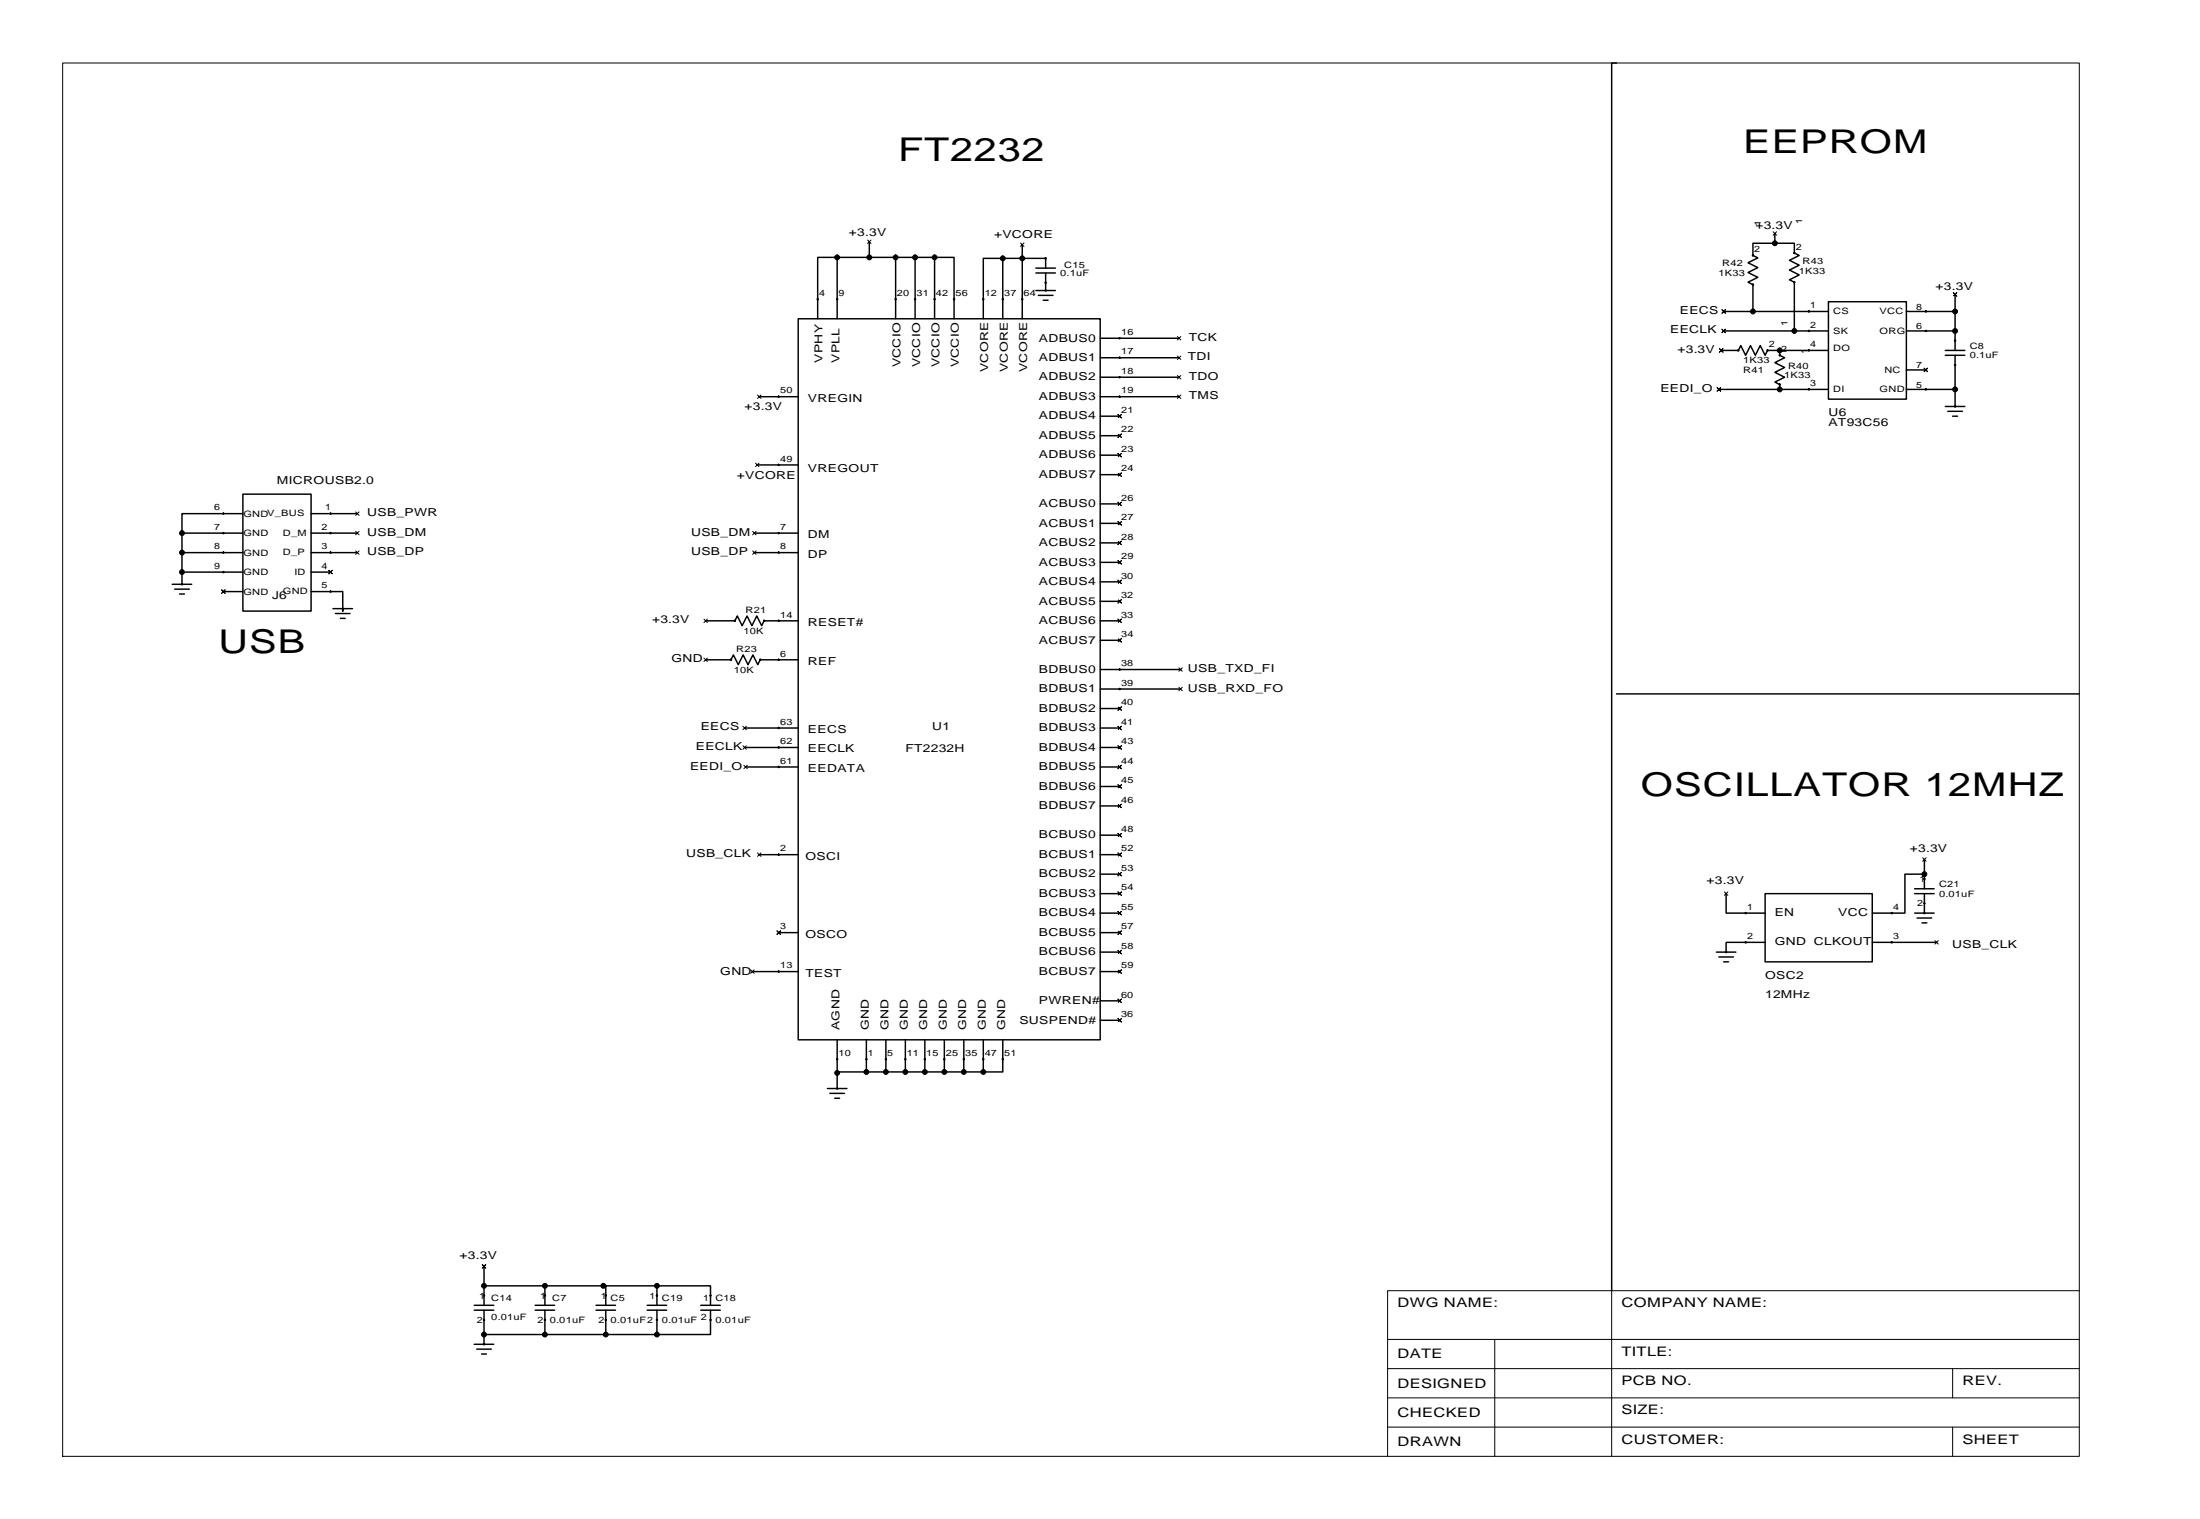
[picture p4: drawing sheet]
<svg xmlns="http://www.w3.org/2000/svg" width="574mm" height="396mm" viewBox="0 0 574 396" stroke-linecap="round" stroke-linejoin="round" font-family="sans-serif">
<g fill="none" stroke="#000" stroke-width=".38">
<path d="M421.5 16.4h-1.3v320.1M218.3 67.1h-5.1v16M218.3 67.1v16M218.3 67.1h25.4M226.6 63v4.1M233.5 67.1v16M238.6 67.1v16M243.7 67.1h5v16M243.7 67.1v16M261.4 67.4h-5v15.7M261.4 67.4h11.2v2.5M261.4 67.4v15.7"/>
<path d="M266.5 63.8v19.3M270.1 75.7h5.1M270.1 69.9h5.1M270.1 71.2h5.1M270.7 77h3.8M272 78.3h1.3M272.6 71.2v4.5M462.7 60.9v2.5M476.7 78.7h20.3v25.4h-20.3zM509.7 76.7v14.7M208.1 83.1h78.7v188h-78.7zM286.8 88.2h20.6"/>
<path d="M286.8 98.3h20.6M286.8 93.3h20.6M448.8 91.4h4.4l.7-1.3 1.2 2.5 1.3-2.5 1.3 2.5 1.2-2.5 1.3 2.5 .6-1.2h15.9M449.4 86.3h27.3M449.4 81.2h27.3M457 81.2v-7l-1.2-.6 2.5-1.3-2.5-1.3 2.5-1.2-2.5-1.3 2.5-1.3-1.3-.6v-3.2h10.8v2.6l1.3 .6-2.5 1.3 2.5 1.2-2.5 1.3 2.5 1.3-2.5 1.2 1.2 .7v12.7M464 91.4v1.2l1.3 .7-2.6 1.2 2.6 1.3-2.6 1.3 2.6 1.2-2.6 1.3 1.3 .6v1.3M497 86.3h12.7M497 81.2h12.7M497 96.4h5.1M507.2 91.4h5.1M507.2 92.6h5.1"/>
<path d="M509.7 92.6v13.4M197.9 103.4h10.2M286.8 103.4h20.6M286.8 108.5h5.1M286.8 113.6h5.1M286.8 118.7h5.1M448.1 101.5h28.6M497 101.5h12.7M507.2 106h5.1M507.8 107.2h3.8M509.1 108.5h1.3M63.3 128.8h17.8v30.5h-17.8z"/>
<path d="M63.3 139h-15.8v5.1M63.3 133.9h-15.8v5.1M81.1 139h12.1M81.1 133.9h12.1M196.7 139h11.4M197.4 121.2h10.7M286.8 131.4h5.1M286.8 136.4h5.1M286.8 123.7h5.1M44.9 152.3h5.1M45.5 153.6h3.9M46.8 154.9h1.3"/>
<path d="M47.5 144.1v8.2M47.5 144.1h15.8M47.5 149.1h15.8M58.2 154.2h5.1M81.1 154.2h8.3v5.1v-.6M81.1 144.1h12.1M81.1 149.1h5.1M86.8 158.7h5.1M87.5 159.9h3.8M196.7 144.1h11.4M286.8 141.5h5.1M286.8 146.6h5.1"/>
<path d="M286.8 151.7h5.1M286.8 156.8h5.1M88.7 161.2h1.3M184 172h6.6l.6-1.3 1.3 2.6 1.3-2.6 1.2 2.6 1.3-2.6 1.3 2.6 .6-1.3h9.9M184 161.8h7.6l.6-1.2 1.3 2.5 1.3-2.5 1.2 2.5 1.3-2.5 1.3 2.5 .6-1.3h8.9M286.8 179.6h21M286.8 161.8h5.1M286.8 174.5h21M286.8 166.9h5.1M194.1 194.9h14M194.1 189.8h14M194.4 199.9h13.7"/>
<path d="M286.8 199.9h5.1M286.8 194.9h5.1M286.8 189.8h5.1M286.8 184.7h5.1M421.5 180.9h120.6M286.8 205h5.1M286.8 210.1h5.1M286.8 217.7h5.1M197.9 222.8h10.2M286.8 222.8h5.1M286.8 238h5.1M286.8 233h5.1"/>
<path d="M286.8 227.9h5.1M450 233v5h10.2M460.2 233h27.9v17.7h-27.9zM499.2 238h5.1M499.2 231.7h5.1M499.2 233h5.1M499.8 239.3h3.8M501.7 227.9h-5.1v10.1h-8.5M501.7 224.1v7.6M501.7 233v5M196.2 253.3h11.9M203 243.1h5.1"/>
<path d="M286.8 253.3h5.1M286.8 248.2h5.1M286.8 243.1h5.1M447.5 248.2h5.1M448.1 249.5h3.8M449.4 250.7h1.3M460.2 245.7h-10.2v2.5M488.1 245.7h16.8M501.1 240.6h1.3M218.3 271.1v12.7M225.9 279.4h-7.6v.3M225.9 279.4h30.5"/>
<path d="M225.9 271.1v8.3M231 271.1v8.3M236 271.1v8.3M241.1 271.1v8.3M246.2 271.1v8.3M251.3 271.1v8.3M256.4 271.1v8.3M261.4 271.1v8.3h-5M286.8 266h5.1M286.8 260.9h5.1M215.7 283.8h5.1M216.4 285h3.8"/>
<path d="M217.6 286.3h1.3M126.2 335.2h45.1M126.2 330.1v10.2M142.1 335.2v5.1M157.3 335.2h.6v5.1M171.3 335.2h13.9v5.1M171.3 335.2v5.1M123.7 350.4h5M123.7 340.3h5M123.7 341.5h5M124.3 351.7h3.8M125.6 353h1.2"/>
<path d="M126.2 347.9h45.1M126.2 341.5v8.9M139.5 340.3h5.1M139.5 341.5h5.1M142.1 341.5v6.4M155.4 340.3h5.1M155.4 341.5h5.1M157.9 341.5v6.4M168.7 340.3h5.1M168.7 341.5h5.1M171.3 341.5v6.4M182.7 340.3h5.1"/>
<path d="M182.7 341.5h5.1M185.2 341.5v6.4h-13.9"/>
</g>
<g fill="none" stroke="#000" stroke-width=".26">
<path d="M16.3 16.4h525.8v363.2h-525.8zM226.2 62.6l.9 .9M227.1 62.6l-.9 .9M266.1 63.3l.9 .9M267 63.3l-.9 .9M462.3 60.4l.9 .9M463.2 60.4l-.9 .9M509.3 76.3l.4 .4 .5-.4-.5 .4 .5 .5-.5-.5-.4 .5 .4-.5zM307 87.7l.9 .9M307 92.8l.9 .9M307 97.9l.9 .9M307.9 87.7l-.9 .9"/>
<path d="M307.9 92.8l-.9 .9M307.9 97.9l-.9 .9M448.3 90.9l.5 .5 .4-.5-.4 .5 .4 .4-.4-.4-.5 .4 .5-.4zM449 85.8l.4 .5 .5-.5-.5 .5 .5 .4-.5-.4-.4 .4 .4-.4zM449 80.7l.4 .5 .5-.5-.5 .5 .5 .4-.5-.4-.4 .4 .4-.4zM501.7 96l.4 .4 .5-.4-.5 .4 .5 .5-.5-.5-.4 .5 .4-.5zM197.5 103l.9 .9M198.4 103l-.9 .9M291.5 108l.4 .5 .5-.5-.5 .5 .5 .4-.5-.4-.4 .4 .4-.4zM291.5 113.1l.4 .5 .5-.5-.5 .5 .5 .4-.5-.4-.4 .4 .4-.4zM291.5 118.2l.4 .5 .5-.5-.5 .5 .5 .4-.5-.4-.4 .4 .4-.4zM307 103l.9 .9"/>
<path d="M307.9 103l-.9 .9M447.7 101.1l.4 .4 .5-.4-.5 .4 .5 .5-.5-.5-.4 .5 .4-.5zM92.7 133.4l.9 .9M92.7 138.5l.9 .9M93.6 133.4l-.9 .9M93.6 138.5l-.9 .9M196.2 138.5l.9 .9M197 120.7l.9 .9M197.1 138.5l-.9 .9M197.9 120.7l-.9 .9M291.5 123.3l.4 .4 .5-.4-.5 .4 .5 .5-.5-.5-.4 .5 .4-.5zM291.5 130.9l.4 .5 .5-.5-.5 .5 .5 .4-.5-.4-.4 .4 .4-.4z"/>
<path d="M291.5 136l.4 .4 .5-.4-.5 .4 .5 .5-.5-.5-.4 .5 .4-.5zM57.8 153.8l.4 .4 .5-.4-.5 .4 .5 .5-.5-.5-.4 .5 .4-.5zM85.7 148.7l.5 .4 .4-.4-.4 .4 .4 .5-.4-.5-.5 .5 .5-.5zM92.7 143.6l.9 .9M93.6 143.6l-.9 .9M196.2 143.6l.9 .9M197.1 143.6l-.9 .9M291.5 141.1l.4 .4 .5-.4-.5 .4 .5 .5-.5-.5-.4 .5 .4-.5zM291.5 146.1l.4 .5 .5-.5-.5 .5 .5 .4-.5-.4-.4 .4 .4-.4zM291.5 151.2l.4 .5 .5-.5-.5 .5 .5 .4-.5-.4-.4 .4 .4-.4zM291.5 156.3l.4 .5 .5-.5-.5 .5 .5 .4-.5-.4-.4 .4 .4-.4zM183.5 161.4l.9 .9"/>
<path d="M183.5 171.5l.9 .9M184.4 161.4l-.9 .9M184.4 171.5l-.9 .9M291.5 161.4l.4 .4 .5-.4-.5 .4 .5 .5-.5-.5-.4 .5 .4-.5zM291.5 166.5l.4 .4 .5-.4-.5 .4 .5 .5-.5-.5-.4 .5 .4-.5zM307.4 179.2l.8 .9M307.4 174.1l.8 .9M308.2 179.2l-.8 .9M308.2 174.1l-.8 .9M193.7 189.3l.9 .9M193.7 194.4l.9 .9M193.9 199.5l.9 .9"/>
<path d="M194.6 189.3l-.9 .9M194.6 194.4l-.9 .9M194.8 199.5l-.9 .9M291.5 184.2l.4 .5 .5-.5-.5 .5 .5 .4-.5-.4-.4 .4 .4-.4zM291.5 189.3l.4 .5 .5-.5-.5 .5 .5 .4-.5-.4-.4 .4 .4-.4zM291.5 194.4l.4 .5 .5-.5-.5 .5 .5 .4-.5-.4-.4 .4 .4-.4zM291.5 199.5l.4 .4 .5-.4-.5 .4 .5 .5-.5-.5-.4 .5 .4-.5zM291.5 204.6l.4 .4 .5-.4-.5 .4 .5 .5-.5-.5-.4 .5 .4-.5zM291.5 209.6l.4 .5 .5-.5-.5 .5 .5 .4-.5-.4-.4 .4 .4-.4zM291.5 217.3l.4 .4 .5-.4-.5 .4 .5 .5-.5-.5-.4 .5 .4-.5zM197.5 222.3l.9 .9M198.4 222.3l-.9 .9"/>
<path d="M291.5 222.3l.4 .5 .5-.5-.5 .5 .5 .4-.5-.4-.4 .4 .4-.4zM291.5 227.4l.4 .5 .5-.5-.5 .5 .5 .4-.5-.4-.4 .4 .4-.4zM291.5 232.5l.4 .5 .5-.5-.5 .5 .5 .4-.5-.4-.4 .4 .4-.4zM291.5 237.6l.4 .4 .5-.4-.5 .4 .5 .5-.5-.5-.4 .5 .4-.5zM449.6 232.5l.9 .9M450.5 232.5l-.9 .9M501.3 223.6l.9 .9M502.2 223.6l-.9 .9M195.7 252.8l.9 .9M196.6 252.8l-.9 .9M202.6 242.7l.4 .4 .5-.4-.5 .4 .5 .5-.5-.5-.4 .5 .4-.5zM291.5 242.7l.4 .4 .5-.4-.5 .4 .5 .5-.5-.5-.4 .5 .4-.5z"/>
<path d="M291.5 247.7l.4 .5 .5-.5-.5 .5 .5 .4-.5-.4-.4 .4 .4-.4zM291.5 252.8l.4 .5 .5-.5-.5 .5 .5 .4-.5-.4-.4 .4 .4-.4zM504.5 245.2l.9 .9M505.4 245.2l-.9 .9M291.5 265.5l.4 .5 .5-.5-.5 .5 .5 .4-.5-.4-.4 .4 .4-.4zM291.5 260.4l.4 .5 .5-.5-.5 .5 .5 .4-.5-.4-.4 .4 .4-.4zM125.7 329.7l.5 .4 .4-.4-.4 .4 .4 .5-.4-.5-.5 .5 .5-.5zM420.2 336.5v43.1M542.1 336.5h-180.3v43.1M361.8 349.2h180.3M361.8 356.8h180.3M389.7 349.2v30.4"/>
<path d="M509.1 356.8v7.6M361.8 364.4h180.3M361.8 372h180.3M509.1 372v7.6"/>
</g>
<g fill="#000" stroke="#000" stroke-width=".26">
<circle cx="213.2" cy="78" r=".19"/>
<circle cx="218.3" cy="78" r=".19"/>
<circle cx="218.3" cy="67.1" r=".64"/>
<circle cx="226.6" cy="67.1" r=".64"/>
<circle cx="233.5" cy="78" r=".19"/>
<circle cx="233.5" cy="67.1" r=".64"/>
<circle cx="238.6" cy="78" r=".19"/>
<circle cx="238.6" cy="67.1" r=".64"/>
<circle cx="243.7" cy="78" r=".19"/>
<circle cx="243.7" cy="67.1" r=".64"/>
<circle cx="248.7" cy="78" r=".19"/>
<circle cx="256.4" cy="78" r=".19"/>
<circle cx="261.4" cy="78" r=".19"/>
<circle cx="261.4" cy="67.4" r=".64"/>
<circle cx="266.5" cy="78" r=".19"/>
<circle cx="266.5" cy="67.4" r=".64"/>
<circle cx="272.6" cy="67.4" r=".19"/>
<circle cx="272.6" cy="73.7" r=".19"/>
<circle cx="272.6" cy="75.7" r=".19"/>
<circle cx="457" cy="66.6" r=".19"/>
<circle cx="457" cy="74.2" r=".19"/>
<circle cx="462.7" cy="63.4" r=".64"/>
<circle cx="467.8" cy="66" r=".19"/>
<circle cx="467.8" cy="73.6" r=".19"/>
<circle cx="291.9" cy="93.3" r=".19"/>
<circle cx="291.9" cy="88.2" r=".19"/>
<circle cx="291.9" cy="98.3" r=".19"/>
<circle cx="453.2" cy="91.4" r=".19"/>
<circle cx="457" cy="81.2" r=".64"/>
<circle cx="460.8" cy="91.4" r=".19"/>
<circle cx="464" cy="92.6" r=".19"/>
<circle cx="464" cy="91.4" r=".64"/>
<circle cx="467.8" cy="86.3" r=".64"/>
<circle cx="471.6" cy="91.4" r=".19"/>
<circle cx="471.6" cy="86.3" r=".19"/>
<circle cx="471.6" cy="81.2" r=".19"/>
<circle cx="502.1" cy="81.2" r=".19"/>
<circle cx="502.1" cy="86.3" r=".19"/>
<circle cx="509.7" cy="88.8" r=".19"/>
<circle cx="509.7" cy="95.2" r=".19"/>
<circle cx="509.7" cy="81.2" r=".64"/>
<circle cx="509.7" cy="86.3" r=".64"/>
<circle cx="203" cy="103.4" r=".19"/>
<circle cx="291.9" cy="103.4" r=".19"/>
<circle cx="464" cy="100.2" r=".19"/>
<circle cx="464" cy="101.5" r=".64"/>
<circle cx="471.6" cy="101.5" r=".19"/>
<circle cx="502.1" cy="101.5" r=".19"/>
<circle cx="509.7" cy="106" r=".19"/>
<circle cx="509.7" cy="101.5" r=".64"/>
<circle cx="47.5" cy="139" r=".64"/>
<circle cx="58.2" cy="139" r=".19"/>
<circle cx="58.2" cy="133.9" r=".19"/>
<circle cx="86.2" cy="139" r=".19"/>
<circle cx="86.2" cy="133.9" r=".19"/>
<circle cx="203" cy="139" r=".19"/>
<circle cx="203" cy="121.2" r=".19"/>
<circle cx="47.5" cy="152.3" r=".19"/>
<circle cx="47.5" cy="144.1" r=".64"/>
<circle cx="47.5" cy="149.1" r=".64"/>
<circle cx="58.2" cy="149.1" r=".19"/>
<circle cx="58.2" cy="144.1" r=".19"/>
<circle cx="86.2" cy="154.2" r=".19"/>
<circle cx="86.2" cy="144.1" r=".19"/>
<circle cx="89.4" cy="158.7" r=".19"/>
<circle cx="203" cy="144.1" r=".19"/>
<circle cx="190.6" cy="172" r=".19"/>
<circle cx="191.6" cy="161.8" r=".19"/>
<circle cx="198.2" cy="172" r=".19"/>
<circle cx="199.2" cy="161.8" r=".19"/>
<circle cx="203" cy="172" r=".19"/>
<circle cx="203" cy="161.8" r=".19"/>
<circle cx="291.9" cy="179.6" r=".19"/>
<circle cx="291.9" cy="174.5" r=".19"/>
<circle cx="203" cy="199.9" r=".19"/>
<circle cx="203" cy="194.9" r=".19"/>
<circle cx="203" cy="189.8" r=".19"/>
<circle cx="203" cy="222.8" r=".19"/>
<circle cx="455.1" cy="238" r=".19"/>
<circle cx="493.2" cy="238" r=".19"/>
<circle cx="501.7" cy="229.1" r=".19"/>
<circle cx="501.7" cy="238" r=".19"/>
<circle cx="501.7" cy="235.5" r=".19"/>
<circle cx="501.7" cy="227.9" r=".64"/>
<circle cx="203" cy="253.3" r=".19"/>
<circle cx="450" cy="248.2" r=".19"/>
<circle cx="455.1" cy="245.7" r=".19"/>
<circle cx="493.2" cy="245.7" r=".19"/>
<circle cx="218.3" cy="276.1" r=".19"/>
<circle cx="218.3" cy="279.7" r=".64"/>
<circle cx="225.9" cy="276.1" r=".19"/>
<circle cx="225.9" cy="279.4" r=".64"/>
<circle cx="231" cy="276.1" r=".19"/>
<circle cx="231" cy="279.4" r=".64"/>
<circle cx="236" cy="276.1" r=".19"/>
<circle cx="236" cy="279.4" r=".64"/>
<circle cx="241.1" cy="276.1" r=".19"/>
<circle cx="241.1" cy="279.4" r=".64"/>
<circle cx="246.2" cy="276.1" r=".19"/>
<circle cx="246.2" cy="279.4" r=".64"/>
<circle cx="251.3" cy="276.1" r=".19"/>
<circle cx="251.3" cy="279.4" r=".64"/>
<circle cx="256.4" cy="276.1" r=".19"/>
<circle cx="256.4" cy="279.4" r=".64"/>
<circle cx="261.4" cy="276.1" r=".19"/>
<circle cx="218.3" cy="283.8" r=".19"/>
<circle cx="126.2" cy="337.7" r=".19"/>
<circle cx="126.2" cy="335.2" r=".64"/>
<circle cx="142.1" cy="337.7" r=".19"/>
<circle cx="142.1" cy="335.2" r=".64"/>
<circle cx="157.3" cy="335.2" r=".64"/>
<circle cx="157.9" cy="337.7" r=".19"/>
<circle cx="171.3" cy="337.7" r=".19"/>
<circle cx="171.3" cy="335.2" r=".64"/>
<circle cx="185.2" cy="337.7" r=".19"/>
<circle cx="126.2" cy="350.4" r=".19"/>
<circle cx="126.2" cy="344.1" r=".19"/>
<circle cx="126.2" cy="347.9" r=".64"/>
<circle cx="142.1" cy="344.1" r=".19"/>
<circle cx="142.1" cy="347.9" r=".64"/>
<circle cx="157.9" cy="344.1" r=".19"/>
<circle cx="157.9" cy="347.9" r=".64"/>
<circle cx="171.3" cy="344.1" r=".19"/>
<circle cx="171.3" cy="347.9" r=".64"/>
<circle cx="185.2" cy="344.1" r=".19"/>
</g>
<g font-size="8.5">
<text x="234.1" y="41.9">FT2232</text>
<text x="454.5" y="39.9">EEPROM</text>
<text x="57" y="170.1">USB</text>
<text x="427.8" y="207.6">OSCILLATOR 12MHZ</text>
</g>
<g font-size="3.4">
<text x="364.3" y="340.8">DWG NAME:</text>
<text x="422.7" y="340.8">COMPANY NAME:</text>
<text x="422.7" y="353.5">TITLE:</text>
<text x="364.3" y="354.1">DATE</text>
<text x="364.3" y="361.8">DESIGNED</text>
<text x="422.7" y="361.1">PCB NO.</text>
<text x="511.6" y="361.1">REV.</text>
<text x="364.3" y="369.4">CHECKED</text>
<text x="422.7" y="368.7">SIZE:</text>
<text x="364.3" y="377">DRAWN</text>
<text x="422.7" y="376.4">CUSTOMER:</text>
<text x="511.6" y="376.4">SHEET</text>
</g>
<g font-size="2.9">
<text x="457.7" y="59.6">+3.3V</text>
<text x="221.3" y="61.4">+3.3V</text>
<text x="259.2" y="62.2">+VCORE</text>
<text x="504.7" y="75.5">+3.3V</text>
<text x="438" y="81.8">EECS</text>
<text x="270.8" y="89">ADBUS0</text>
<text x="310" y="88.8">TCK</text>
<text x="435.4" y="86.9">EECLK</text>
<text x="214.5" y="94.5" transform="rotate(-90 214.5 94.5)">VPHY</text>
<text x="218.9" y="94.5" transform="rotate(-90 218.9 94.5)">VPLL</text>
<text x="234.8" y="95.8" transform="rotate(-90 234.8 95.8)">VCCIO</text>
<text x="239.9" y="95.8" transform="rotate(-90 239.9 95.8)">VCCIO</text>
<text x="244.9" y="95.8" transform="rotate(-90 244.9 95.8)">VCCIO</text>
<text x="250" y="95.8" transform="rotate(-90 250 95.8)">VCCIO</text>
<text x="270.8" y="94.1">ADBUS1</text>
<text x="309.7" y="93.9">TDI</text>
<text x="437.3" y="92">+3.3V</text>
<text x="257.6" y="97.1" transform="rotate(-90 257.6 97.1)">VCORE</text>
<text x="262.7" y="97.1" transform="rotate(-90 262.7 97.1)">VCORE</text>
<text x="267.8" y="97.1" transform="rotate(-90 267.8 97.1)">VCORE</text>
<text x="270.8" y="99.2">ADBUS2</text>
<text x="310" y="99">TDO</text>
<text x="194.1" y="106.9">+3.3V</text>
<text x="210.6" y="104.7">VREGIN</text>
<text x="270.8" y="104.3">ADBUS3</text>
<text x="310" y="104.1">TMS</text>
<text x="432.9" y="102.2">EEDI_O</text>
<text x="270.8" y="109.3">ADBUS4</text>
<text x="476.7" y="108.5">U6</text>
<text x="476.7" y="111">AT93C56</text>
<text x="270.8" y="119.5">ADBUS6</text>
<text x="270.8" y="114.4">ADBUS5</text>
<text x="192.1" y="124.9">+VCORE</text>
<text x="210.6" y="123.1">VREGOUT</text>
<text x="270.8" y="124.6">ADBUS7</text>
<text x="72.2" y="126.3">MICROUSB2.0</text>
<text x="95.7" y="134.5">USB_PWR</text>
<text x="270.8" y="137.3">ACBUS1</text>
<text x="270.8" y="132.2">ACBUS0</text>
<text x="95.7" y="139.6">USB_DM</text>
<text x="180.2" y="139.6">USB_DM</text>
<text x="210.6" y="140.3">DM</text>
<text x="270.8" y="142.4">ACBUS2</text>
<text x="95.7" y="144.7">USB_DP</text>
<text x="180.2" y="144.7">USB_DP</text>
<text x="210.6" y="145.3">DP</text>
<text x="270.8" y="147.4">ACBUS3</text>
<text x="270.8" y="152.5">ACBUS4</text>
<text x="70.9" y="156.1">J6</text>
<text x="270.8" y="157.6">ACBUS5</text>
<text x="170" y="162.5">+3.3V</text>
<text x="210.6" y="163.1">RESET#</text>
<text x="270.8" y="162.7">ACBUS6</text>
<text x="270.8" y="167.8">ACBUS7</text>
<text x="175.1" y="172.6">GND</text>
<text x="210.6" y="173.3">REF</text>
<text x="270.8" y="175.4">BDBUS0</text>
<text x="309.7" y="175.2">USB_TXD_FI</text>
<text x="270.8" y="180.5">BDBUS1</text>
<text x="270.8" y="185.5">BDBUS2</text>
<text x="309.7" y="180.3">USB_RXD_FO</text>
<text x="182.7" y="190.4">EECS</text>
<text x="210.6" y="191.1">EECS</text>
<text x="243" y="190.4">U1</text>
<text x="270.8" y="190.6">BDBUS3</text>
<text x="181.4" y="195.5">EECLK</text>
<text x="210.6" y="196.1">EECLK</text>
<text x="236" y="196.1">FT2232H</text>
<text x="270.8" y="195.7">BDBUS4</text>
<text x="179.9" y="200.8">EEDI_O</text>
<text x="210.6" y="201.2">EEDATA</text>
<text x="270.8" y="200.8">BDBUS5</text>
<text x="270.8" y="205.9">BDBUS6</text>
<text x="270.8" y="210.9">BDBUS7</text>
<text x="270.8" y="218.6">BCBUS0</text>
<text x="178.9" y="223.4">USB_CLK</text>
<text x="210" y="224.1">OSCI</text>
<text x="270.8" y="223.6">BCBUS1</text>
<text x="497.9" y="222.2">+3.3V</text>
<text x="270.8" y="228.7">BCBUS2</text>
<text x="270.8" y="233.8">BCBUS3</text>
<text x="445" y="230.4">+3.3V</text>
<text x="270.8" y="238.9">BCBUS4</text>
<text x="462.7" y="238.7">EN</text>
<text x="479.3" y="238.7">VCC</text>
<text x="210" y="244.4">OSCO</text>
<text x="270.8" y="244">BCBUS5</text>
<text x="270.8" y="249">BCBUS6</text>
<text x="462.7" y="246.3">GND CLKOUT</text>
<text x="509" y="247.1">USB_CLK</text>
<text x="187.8" y="254.2">GND</text>
<text x="210" y="254.6">TEST</text>
<text x="270.8" y="254.1">BCBUS7</text>
<text x="460.2" y="255.2">OSC2</text>
<text x="270.8" y="261.7">PWREN#</text>
<text x="460.2" y="260.3">12MHz</text>
<text x="218.9" y="268.5" transform="rotate(-90 218.9 268.5)">AGND</text>
<text x="226.5" y="268.5" transform="rotate(-90 226.5 268.5)">GND</text>
<text x="231.6" y="268.5" transform="rotate(-90 231.6 268.5)">GND</text>
<text x="236.7" y="268.5" transform="rotate(-90 236.7 268.5)">GND</text>
<text x="241.8" y="268.5" transform="rotate(-90 241.8 268.5)">GND</text>
<text x="246.9" y="268.5" transform="rotate(-90 246.9 268.5)">GND</text>
<text x="251.9" y="268.5" transform="rotate(-90 251.9 268.5)">GND</text>
<text x="257" y="268.5" transform="rotate(-90 257 268.5)">GND</text>
<text x="262.1" y="268.5" transform="rotate(-90 262.1 268.5)">GND</text>
<text x="265.8" y="266.8">SUSPEND#</text>
<text x="119.8" y="328.2">+3.3V</text>
</g>
<g font-size="2.3">
<text x="459.1" y="59" transform="rotate(-90 459.1 59)">1</text>
<text x="469.9" y="58.3" transform="rotate(-90 469.9 58.3)">1</text>
<text x="457.4" y="65.7">2</text>
<text x="468.2" y="65.1">2</text>
<text x="276.4" y="71.9">0.1uF</text>
<text x="277.4" y="69.9">C15</text>
<text x="448" y="71.9">1K33</text>
<text x="449" y="69.4">R42</text>
<text x="469" y="71.3">1K33</text>
<text x="470" y="68.8">R43</text>
<text x="213.5" y="77.2">4</text>
<text x="218.6" y="77.2">9</text>
<text x="233.9" y="77.2">20</text>
<text x="238.9" y="77.2">31</text>
<text x="244" y="77.2">42</text>
<text x="249.1" y="77.2">56</text>
<text x="256.7" y="77.2">12</text>
<text x="261.8" y="77.2">37</text>
<text x="266.9" y="77.2">64</text>
<text x="472" y="80.3">1</text>
<text x="478" y="82">CS</text>
<text x="490" y="82">VCC</text>
<text x="499.6" y="80.7">8</text>
<text x="292.3" y="87.3">16</text>
<text x="466.1" y="85" transform="rotate(-90 466.1 85)">1</text>
<text x="472" y="85.4">2</text>
<text x="478" y="87">SK</text>
<text x="490" y="87">ORG</text>
<text x="499.6" y="85.8">6</text>
<text x="292.3" y="92.4">17</text>
<text x="454.5" y="94.7">1K33</text>
<text x="461.2" y="90.5">2</text>
<text x="464.4" y="91.8">2</text>
<text x="471.3" y="92.4" transform="rotate(-90 471.3 92.4)">1</text>
<text x="472" y="90.5">4</text>
<text x="478" y="91.5">DO</text>
<text x="499.6" y="95.9">7</text>
<text x="513.5" y="90.9">C8</text>
<text x="513.5" y="93.4">0.1uF</text>
<text x="292.3" y="97.5">18</text>
<text x="454.5" y="97.2">R41</text>
<text x="465.2" y="98.6">1K33</text>
<text x="466.2" y="96.1">R40</text>
<text x="472" y="100.7">3</text>
<text x="491.3" y="97.2">NC</text>
<text x="499.6" y="101">5</text>
<text x="203.4" y="102.6">50</text>
<text x="292.3" y="102.6">19</text>
<text x="292.3" y="107.6">21</text>
<text x="478" y="102.3">DI</text>
<text x="490" y="102.3">GND</text>
<text x="292.3" y="112.7">22</text>
<text x="292.3" y="117.8">23</text>
<text x="203.4" y="120.3">49</text>
<text x="292.3" y="122.9">24</text>
<text x="292.3" y="130.5">26</text>
<text x="55.9" y="133">6</text>
<text x="63.5" y="134.7">GNDV_BUS</text>
<text x="84.8" y="133">1</text>
<text x="292.3" y="135.6">27</text>
<text x="55.9" y="138.1">7</text>
<text x="55.9" y="143.2">8</text>
<text x="63.5" y="139.8">GND</text>
<text x="73.7" y="139.6">D_M</text>
<text x="83.8" y="138.1">2</text>
<text x="83.8" y="143.2">3</text>
<text x="203.4" y="138.1">7</text>
<text x="203.4" y="143.2">8</text>
<text x="292.3" y="140.7">28</text>
<text x="55.9" y="148.3">9</text>
<text x="63.5" y="149.9">GND</text>
<text x="63.5" y="144.8">GND</text>
<text x="73.7" y="144.7">D_P</text>
<text x="76.8" y="149.8">ID</text>
<text x="83.8" y="148.3">4</text>
<text x="292.3" y="145.7">29</text>
<text x="63.5" y="155">GND</text>
<text x="73.7" y="154.9">GND</text>
<text x="83.8" y="153.4">5</text>
<text x="292.3" y="150.8">30</text>
<text x="292.3" y="155.9">32</text>
<text x="194.4" y="159.8">R21</text>
<text x="203.4" y="161">14</text>
<text x="292.3" y="161">33</text>
<text x="193.9" y="165.2">10K</text>
<text x="292.3" y="166.1">34</text>
<text x="192" y="170">R23</text>
<text x="203.4" y="171.1">6</text>
<text x="292.3" y="173.7">38</text>
<text x="191.3" y="175.6">10K</text>
<text x="292.3" y="178.8">39</text>
<text x="292.3" y="183.8">40</text>
<text x="203.4" y="188.9">63</text>
<text x="292.3" y="188.9">41</text>
<text x="203.4" y="194">62</text>
<text x="292.3" y="194">43</text>
<text x="203.4" y="199.1">61</text>
<text x="292.3" y="199.1">44</text>
<text x="292.3" y="204.2">45</text>
<text x="292.3" y="209.2">46</text>
<text x="203.4" y="221.9">2</text>
<text x="292.3" y="216.9">48</text>
<text x="292.3" y="221.9">52</text>
<text x="292.3" y="227">53</text>
<text x="292.3" y="232.1">54</text>
<text x="500.5" y="229.9">1</text>
<text x="505.5" y="231.2">C21</text>
<text x="505.5" y="233.7">0.01uF</text>
<text x="292.3" y="237.2">55</text>
<text x="455.5" y="237.2">1</text>
<text x="493.6" y="237.2">4</text>
<text x="499.8" y="236.3">2</text>
<text x="203.4" y="242.3">3</text>
<text x="292.3" y="242.3">57</text>
<text x="455.5" y="244.8">2</text>
<text x="493.6" y="244.8">3</text>
<text x="292.3" y="247.3">58</text>
<text x="203.4" y="252.4">13</text>
<text x="292.3" y="252.4">59</text>
<text x="292.3" y="260">60</text>
<text x="292.3" y="265.1">36</text>
<text x="218.6" y="275.3">10</text>
<text x="226.2" y="275.3">1</text>
<text x="231.3" y="275.3">5</text>
<text x="236.4" y="275.3">11</text>
<text x="241.5" y="275.3">15</text>
<text x="246.6" y="275.3">25</text>
<text x="251.6" y="275.3">35</text>
<text x="256.7" y="275.3">47</text>
<text x="261.8" y="275.3">51</text>
<text x="124.9" y="338.5">1</text>
<text x="128.1" y="339.1">C14</text>
<text x="140.8" y="338.5">1</text>
<text x="144" y="339.1">C7</text>
<text x="156.7" y="338.5">1</text>
<text x="159.2" y="339.1">C5</text>
<text x="169.4" y="338.5">1</text>
<text x="172.5" y="339.1">C19</text>
<text x="183.3" y="339.1">1</text>
<text x="186.5" y="339.1">C18</text>
<text x="124.3" y="344.9">2</text>
<text x="128.1" y="344.2">0.01uF</text>
<text x="140.2" y="344.9">2</text>
<text x="143.3" y="344.9">0.01uF</text>
<text x="156" y="344.9">2</text>
<text x="159.2" y="344.9">0.01uF2</text>
<text x="172.5" y="344.9">0.01uF</text>
<text x="182.7" y="344.2">2</text>
<text x="186.5" y="344.9">0.01uF</text>
</g>
</svg>
